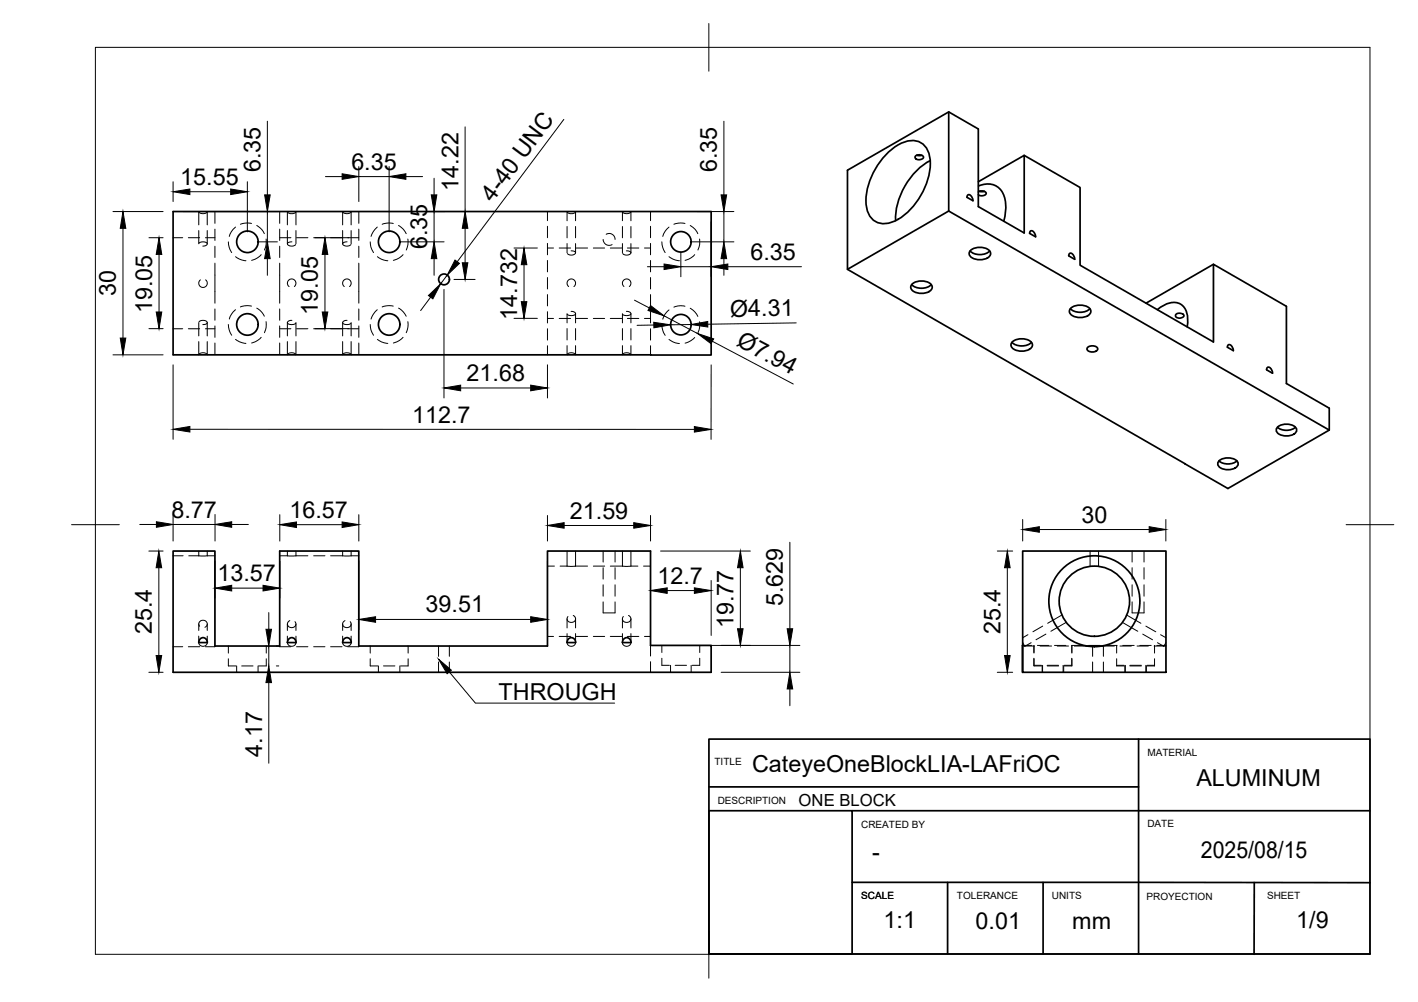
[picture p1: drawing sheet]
<svg xmlns="http://www.w3.org/2000/svg" width="297mm" height="210mm" viewBox="0 0 297 210" stroke-linecap="round" stroke-linejoin="round" font-family="sans-serif">
<!-- layer: Hidden -->
<g fill="none" stroke="#000" stroke-width=".21">
<path d="M36.3 49.8h2M39.5 49.8h2.3M41.6 47.1v-2.8a1.11 1.11 0 0 0 1.8 0v2.8M41.6 48.3v2.8M41.7 50.9l.6-.2h.7l.4 .2-.2 .5-.7 .2M42 58.6l-.3 .4v.5l.3 .5 .4 .2 .6-.1 .4-.5v-.5l-.3-.5M43 49.8h2M43.4 48.3v2.8M45 55.1v8.4M45 44.3v2.5M45 48v2.4M45 51.6v2.3"/>
<path d="M47.8 50.7l.2 1.1 .5 1.1M49.3 53.8l.9 .5 1.3 .3M49.3 47.6l-.1 .1a3.7 3.7 0 0 0-1.2 1.8M52.7 46.8l-.9-.1-1.4 .3M53.8 47.2l.2 .1a3.4 3.4 0 0 1 1.4 1.7M54.7 53.4l-.7 .6-1.3 .5M55.7 50.1h.1a3.8 3.8 0 0 1-.4 2.3M58.6 55.1v8.4M58.6 44.3v2.5M58.6 48v2.4M58.6 51.6v2.3M58.6 49.8h2.3"/>
<path d="M60.2 47.1v-2.8a1.13 1.13 0 0 0 1.8 0v2.8M60.2 48.3v2.8M61.2 50.7l-.8 .1-.2 .4 .7 .4 .6-.1 .4-.3M62 48.3v2.8M62.1 49.8h2.4M65.7 49.8h2.4M69.3 49.8h2.3M71.8 47.1v-2.8a1.11 1.11 0 0 0 1.8 0v2.8M71.8 48.3v2.8M72.7 50.7l-.8 .1-.1 .2v.2l.7 .4 .6-.1 .4-.3M72.8 49.8h2.4M73.6 48.3v2.8"/>
<path d="M75.2 55.1v8.4M75.2 44.3v2.5M75.2 48v2.4M75.2 51.6v2.3M77.6 50.7a3.7 3.7 0 0 0 .7 2.2M79 47.6l-.8 .9-.5 1M79.1 53.8l.8 .5 1.3 .3M82.4 46.8l-.9-.1-1.4 .3M83.5 47.2l.2 .1a3.7 3.7 0 0 1 1.4 1.7M84.4 53.4l-.7 .6-1.3 .5M85.4 50.1a3.8 3.8 0 0 1-.3 2.3M114.7 44.3v1.9"/>
<path d="M114.7 47.4v2.4M114.7 51v2.4M114.7 54.6v2.4M114.7 58.1v2.4M114.7 52h1.3M117.1 52h2.4M118.8 46.2v-1.9a1.11 1.11 0 0 0 1.8 0v1.9M118.8 47.4v2.4M118.8 51v2M119.6 52.5l.8 .2 .2 .2-.1 .2-.7 .3h-.5l-.4-.3M120.6 47.4v2.4M120.6 51v2"/>
<path d="M120.7 52h2.4M124.3 52h2.4M126.3 50.2a1.26 1.26 0 0 0 1.9 1M127 49.1a1.24 1.24 0 0 1 1.8 1.1M127.8 52h2.4M130.4 46.2v-1.9a1.11 1.11 0 0 0 1.8 0v1.9M130.4 47.4v2.4M130.4 51v2M131.2 52.5l.8 .2 .1 .4-.7 .3h-.4l-.6-.3M131.4 52h2.4M132.2 47.4v2.4M132.2 51v2"/>
<path d="M135 52h1.3M136.3 44.3v1.9M136.3 47.4v2.4M136.3 51v2.4M136.3 54.6v2.4M136.3 58.1v2.4M138.6 50.7l.2 1.1 .5 1.1M140.1 53.8l.9 .5 1.3 .3M140.1 47.6l-.1 .1a3.7 3.7 0 0 0-1.2 1.8M143.5 46.8l-.9-.1-1.4 .3M144.6 47.2l.2 .1a3.4 3.4 0 0 1 1.4 1.7M145.5 53.4l-.7 .6-1.3 .5"/>
<path d="M146.5 50.1h.1a3.8 3.8 0 0 1-.4 2.3M36.3 68.9h2M39.5 68.9h2.3M41.6 71.6v2.7a1.11 1.11 0 0 1 1.8 0v-2.7M41.6 67.6v2.8M41.7 67.4l.4-.2 .6-.1 .7 .4-.1 .3-.8 .2M43 68.9h2M43.4 67.6v2.8M45 64.7v2.4M45 68.3v2.4M45 71.9v2.4M47.8 68l.2 1.1 .5 1.1"/>
<path d="M49.3 71.1l.9 .5 1.3 .3M49.3 64.9l-.1 .1a3.9 3.9 0 0 0-1.2 1.8M52.7 64.1l-.9-.1-1.4 .3M53.8 64.6h.2a3.6 3.6 0 0 1 1.4 1.6M54.7 70.7l-.7 .6-1.3 .6M55.7 67.4h.1a3.8 3.8 0 0 1-.4 2.3M58.6 64.7v2.4M58.6 68.3v2.4M58.6 71.9v2.4M58.6 68.9h2.3M60.2 71.6v2.7a1.13 1.13 0 0 1 1.8 0v-2.7M60.2 67.6v2.8"/>
<path d="M60.6 60l-.4-.4v-.5l.3-.4 .5-.3 .5 .1 .4 .4 .1 .6-.3 .5M61.2 67.1l-.8 .2-.2 .3 .1 .2 .9 .2 .8-.3M62 67.6v2.8M62.1 68.9h2.4M65.7 68.9h2.4M69.3 68.9h2.3M71.8 71.6v2.7a1.11 1.11 0 0 1 1.8 0v-2.7M71.8 67.6v2.8M72.1 60l-.3-.4v-.6l.4-.4 .4-.2 .6 .2 .3 .4v.6l-.3 .4M72.7 67.1l-.8 .2-.1 .4 .8 .3 .6-.1 .3-.2M72.8 68.9h2.4M73.6 67.6v2.8"/>
<path d="M75.2 64.7v2.4M75.2 68.3v2.4M75.2 71.9v2.4M77.6 68a3.7 3.7 0 0 0 .7 2.2M79 64.9l-.8 .9-.5 1M79.1 71.1l.8 .5 1.3 .3M82.4 64.1l-.9-.1-1.4 .3M83.5 64.6l1 .8 .6 .8M84.4 70.7l-.7 .6-1.3 .6M85.4 67.4a3.8 3.8 0 0 1-.3 2.3M114.7 61.7v2.4M114.7 65.3v2.4"/>
<path d="M114.7 68.9v2.3M114.7 72.4v1.9M114.7 66.7h1.3M117.1 66.7h2.4M118.8 72.4v1.9a1.11 1.11 0 0 1 1.8 0v-1.9M118.8 65.7v1.9M118.8 68.8v2.4M119.1 60l-.3-.4v-.6l.4-.4 .4-.2 .6 .2 .3 .4v.6l-.3 .4M119.6 65.2l.8 .2 .1 .5-1 .2-.7-.3M120.6 65.7v1.9M120.6 68.8v2.4M120.7 66.7h2.4"/>
<path d="M124.3 66.7h2.4M127.8 66.7h2.4M130.4 72.4v1.9a1.11 1.11 0 0 1 1.8 0v-1.9M130.4 65.7v1.9M130.4 68.8v2.4M130.7 60l-.3-.4v-.5l.3-.4 .5-.3 .5 .1 .4 .5v.5l-.3 .5M131.2 65.2l.8 .2 .1 .5-1 .2-.7-.3M131.4 66.7h2.4M132.2 65.7v1.9M132.2 68.8v2.4M135 66.7h1.3M136.3 61.7v2.4"/>
<path d="M136.3 65.3v2.4M136.3 68.9v2.3M136.3 72.4v1.9M138.6 68a4 4 0 0 0 .7 2.2M140.1 71.1l1.4 .7 .8 .2M140.1 64.9l-.1 .1a3.7 3.7 0 0 0-1.2 1.9M143.5 64.1h-1.5l-.8 .2M144.6 64.6l.2 .1a3.6 3.6 0 0 1 1.4 1.6M145.5 70.7l-.7 .6-1.3 .6M146.5 67.4l.1 .1a3.9 3.9 0 0 1-.4 2.2M36.3 116.4h2.1M39.5 116.4h2.1"/>
<path d="M41.6 116.4h1.8M41.6 115.4v1M43.4 115.4v1M43.4 116.4h1.6M58.6 116.4h1.6M60.2 116.4h1.8M60.2 115.4v1M62 115.4v1M62 116.4h2.5M65.7 116.4h2.4M69.3 116.4h2.5M71.8 116.4h1.8"/>
<path d="M71.8 115.4v1M73.6 115.4v1M73.6 116.4h1.6M114.7 118.6h1.4M117.3 118.6h1.5M118.8 118.6h1.8M118.8 115.4v3.2M120.6 115.4v3.2M120.6 118.6h2.5M124.3 118.6h2.4M126.3 115.4v2.3M126.3 118.9v2.4"/>
<path d="M127.8 118.6h2.6M128.8 115.4v2.3M128.8 118.9v2.4M130.4 118.6h1.8M130.4 115.4v3.2M132.2 115.4v3.2M132.2 118.6h1.4M134.8 118.6h1.5M228.3 115.4v3.3M230.1 115.4v3.3M237.2 115.4v2.3M237.2 118.9v2.4"/>
<path d="M239.6 115.4v2.3M239.6 118.9v2.4M36.3 135.5h2M39.5 135.5h2.3M41.6 133.3v1.3a.9 .9 0 0 0 .9 .8 .9 .9 0 0 0 .9-.8v-1.3M41.6 130.7v1.4M41.8 131.2l-.2-.4 .2-.5 .5-.3h.5l.3 .1 .3 .5v.4l-.5 .4M43.4 130.7v1.4M45 135.3v.2h-2M47.8 138v1.5h1.6M47.8 135.3v1.5M49.6 139.5v1.3"/>
<path d="M50.6 139.5h2.4M54.1 139.5v1.3M55.8 138v1.5h-1.6M55.8 135.3v1.5M58.6 135.3v.2h2.3M60.2 133.3v1.3a.91 .91 0 0 0 .9 .8 .91 .91 0 0 0 .9-.8v-1.3M60.2 130.7v1.4M60.7 130l-.4 .3-.1 .5 .1 .3 .6 .4 .5-.1 .5-.3 .1-.4-.2-.5M62 130.7v1.4M62.1 135.5h2.4M65.7 135.5h2.4M69.3 135.5h2.3"/>
<path d="M71.8 133.3v1.3a.9 .9 0 0 0 .9 .8 .9 .9 0 0 0 .9-.8v-1.3M71.8 130.7v1.4M72.3 130l-.4 .4-.1 .4 .2 .5 .5 .2 .5-.1 .4-.2 .2-.6-.2-.4M73.6 130.7v1.4M75.2 135.3v.2h-2.4M77.6 138v1.5h1.5M77.6 135.3v1.5M79.3 139.5v1.3M80.3 139.5h2.4M83.8 139.5v1.3M85.5 138v1.5h-1.6M85.5 135.3v1.5"/>
<path d="M91.9 135.3v2.2M91.9 138.7v2.1M94.1 135.3v2.2M94.1 138.7v2.1M114.7 133.3h1.3M117.1 133.3h2.4M118.8 132.7v1.9a.9 .9 0 0 0 .9 .8 .9 .9 0 0 0 .9-.8v-1.9M118.8 129.6v1.9M120.1 128.9l.3 .3 .2 .5-.2 .4-.6 .3-.5-.1-.3-.2-.2-.6 .2-.3M120.6 129.6v1.9M120.7 133.3h2.4M124.3 133.3h2.4"/>
<path d="M126.3 126.1v2.3h2.5v-2.3M126.3 122.5v2.4M127.8 133.3h2.4M128.8 122.5v2.4M130.4 132.7v1.9a.9 .9 0 0 0 .9 .8 .9 .9 0 0 0 .9-.8v-1.9M130.4 129.6v1.9M131.4 133.3h2.4M131.7 128.9l.3 .3 .2 .5-.3 .5-.5 .2h-.4l-.4-.3-.2-.6 .2-.3M132.2 129.6v1.9M135 133.3h1.3M136.3 135.2v2.2M136.3 138.6v2.2"/>
<path d="M138.6 137.9v1.5h1.6M138.6 135.2v1.5M140.5 139.4v1.4M141.4 139.4h2.4M144.8 139.4v1.4M146.6 137.9v1.5h-1.6M146.6 135.2v1.5M214.2 134.6l.5 .8 1.3-.8M214.2 135.2h1.9M214.2 135.3h2.5M215.3 133l-1.1 .6M216.6 137.9v1.6h1.6"/>
<path d="M216.6 139.4h1.6M216.6 135.2v1.6M217.3 135.2h2.4M217.9 135.3h2.4M218.3 139.5v1.3M218.4 139.4v1.4M218.4 131.2l-2 1.1M219.1 132.8l-2.1 1.2M219.4 139.4h2.3M219.4 139.5h2.4M220.9 135.2h2.4M221.5 135.3h2.3"/>
<path d="M222.4 128.8l-2.9 1.8M222.7 139.4v1.4M222.8 139.5v1.3M223.3 130.4l-3.2 1.8M224.5 135.2h2.3M224.5 137.9v1.5h-1.6M224.5 135.2v1.5M224.5 138v1.5h-1.6M224.5 135.3v1.5M225 135.3h2.5M228 135.2h2.4M228.9 135.3v2.2"/>
<path d="M228.9 138.7v2.1M230.9 135.3h2.5M231.1 135.3v2.2M231.1 138.7v2.1M231.6 135.2h2.4M233.9 138v1.5h1.6M233.9 139.4h1.6M233.9 135.2v1.6M234.6 135.3h2.4M235.1 130.4l3.2 1.8M235.2 135.2h2.4M235.6 139.5v1.3"/>
<path d="M235.7 139.4v1.4M236 128.8l3 1.8M236.7 139.5h2.4M236.7 139.4h2.4M237.2 126.1v2.3h2.4v-2.3M237.2 122.5v2.4M238.2 135.3h2.4M238.8 135.2h2.4M239.4 132.8l2 1.2M239.6 122.5v2.4M240 131.2l2.1 1.1M240 139.4v1.4"/>
<path d="M240.1 139.5v1.3M240.3 139.4h1.6M241.8 135.3h2.4M241.9 138v1.5h-1.6M241.9 135.2v1.6M242.3 135.2h1.9M243.1 133l1.1 .6M244.2 134.6l-.4 .8-1.3-.8"/>
</g>
<!-- layer: Visible -->
<g fill="none" stroke="#000" stroke-width=".36">
<path d="M185.5 32.5a8 8 0 0 1 6.3-3 3.9 3.9 0 0 1 3 3.7 14.3 14.3 0 0 1-7.7 13.2 3.8 3.8 0 0 1-5.6-3.3 14.3 14.3 0 0 1 4-10.6zM191.8 32.6h.1a1.01 1.01 0 0 1 1.5 .4 .99 .99 0 0 1-1.7-.2zM192 32.5h1.1M194.9 33.7a14.6 14.6 0 0 0-7.3 12.5M198.7 23.4v20.8M204.9 38.1l9.6-5.6v16.3l-9.6-5.5v-16.3l-6.2-3.6-21.2 12.3v20.7l21.2-12.2M205 39a3.8 3.8 0 0 1 5.6 2.9 9.7 9.7 0 0 1-.3 4.4M214.5 32.5l11.8 6.8v16.3l27.9 16v-16.2l15.3 8.8v16.1l8.9 5.2v4.6l-21.2 12.2-9-5.2M36.3 44.3h112.7v30.1l-112.7-.1zM177.5 56.4l70.7 40.7M191 59.6a3.2 3.2 0 0 0 4.1 0M191.1 59.5a3.1 3.1 0 0 1 4.1 .3 1.41 1.41 0 0 1-1.6 1.6 2.7 2.7 0 0 1-2.8-.9v-.7z"/>
<path d="M198.7 44.2l79.7 45.9M202.7 40.8a1.04 1.04 0 0 1 1.1 1.2l-1.2-.7zM203.2 52.6a3.2 3.2 0 0 0 4.1 0M203.3 52.5a3.1 3.1 0 0 1 4.1 .3 1.41 1.41 0 0 1-1.6 1.6 2.7 2.7 0 0 1-2.7-1v-.6zM204.9 40.2a1 1 0 0 1 1.7 .4 1.25 1.25 0 0 1-1.7 .2M205.2 40.1h1M215.7 48.9l.2-.5a1.04 1.04 0 0 1 1 1.2l-1.2-.7M224.1 53.1a1.04 1.04 0 0 1 1 1.2l-1.2-.7zM254.2 55.4l-14.1 8.1M212 71.7a3.2 3.2 0 0 0 4.1 0M212.1 71.6a3.1 3.1 0 0 1 4.1 .3 1.41 1.41 0 0 1-1.6 1.6 2.7 2.7 0 0 1-2.8-.9v-.7zM224.2 64.7a3.2 3.2 0 0 0 4.1 0"/>
<path d="M224.3 64.6a3.1 3.1 0 0 1 4.1 .3 1.41 1.41 0 0 1-1.6 1.6 2.7 2.7 0 0 1-2.7-1v-.6zM227.8 72.8a1.42 1.42 0 0 1 2.2 .3 1.32 1.32 0 0 1-2.3 0zM242.4 64.9a4.4 4.4 0 0 1 4.9-1.2 4.4 4.4 0 0 1 1.4 4.8M246.3 65.9a1.04 1.04 0 0 1 1.7 .3l-.2 .3a.94 .94 0 0 1-1.5-.5zM257.3 72.2a1.04 1.04 0 0 1 1.1 1.3l-1.3-.8zM265.5 77a1.04 1.04 0 0 1 1.1 1.2l-1.3-.8zM248.2 97.1v.1M255.3 96.6a3 3 0 0 1 3.8 0 .89 .89 0 0 1-.4 1.4 2.8 2.8 0 0 1-3.6-.7zM255.3 96.5a3.1 3.1 0 0 0 3.8 0M267.6 89.5a3 3 0 0 1 3.8 0 .89 .89 0 0 1-.4 1.5 2.8 2.8 0 0 1-3.6-.7zM267.6 89.5a3.1 3.1 0 0 0 3.8 0M36.3 115.4h8.7v19.9h13.6v-19.9h16.6v19.9h39.5v-19.9h21.6v19.8h12.7v5.6h-112.7z"/>
<path d="M214.2 115.4h30v25.4h-30zM41.9 133.9a.89 .89 0 0 1 1-.2 .89 .89 0 0 1 .5 .9h-1.8zM60.2 134.6a.91 .91 0 0 1 .9-1 .91 .91 0 0 1 .9 1h-1.8M72 133.9a.89 .89 0 0 1 1.1-.2 .89 .89 0 0 1 .5 .9h-1.8zM120.6 134.6a.91 .91 0 0 0-.9-1 .91 .91 0 0 0-.9 1h1.8M130.7 133.9a.89 .89 0 0 1 1-.2 .89 .89 0 0 1 .5 .9h-1.8zM214.2 135.2v5.6M227.5 135.3h3.4"/>
<circle cx="51.8" cy="50.7" r="2.25"/>
<circle cx="81.5" cy="50.7" r="2.25"/>
<circle cx="93" cy="58.5" r="1.13"/>
<circle cx="142.6" cy="50.7" r="2.15"/>
<circle cx="51.8" cy="68" r="2.25"/>
<circle cx="81.5" cy="68" r="2.25"/>
<circle cx="142.6" cy="68" r="2.15"/>
<circle cx="229.2" cy="125.9" r="9.5"/>
<circle cx="229.2" cy="125.9" r="7.4"/>
</g>
<!-- layer: BORDER -->
<path d="M20 9.9h267v190h-267zM148.5 4.9v10M15 109.9h10M282 109.9h10M148.5 194.9v10" fill="none" stroke="#000" stroke-width=".21"/>
<!-- layer: TITLEBLOCK -->
<path d="M148.5 154.8h138.5v45h-138.5zM238.5 154.8v45M148.5 169.8h30v30h-30zM148.5 164.8h90M178.5 169.8h108.5M178.5 184.8l108.5 .1M198.5 184.8v15M218.5 184.8v15M262.7 184.9v15" fill="none" stroke="#000" stroke-width=".36"/>
<!-- layer: FD_Dimensions -->
<g fill="none" stroke="#000" stroke-width=".21">
<path d="M36.3 38.1v4.1M51.8 38.1v10.5M56 25.4v15.4M68.2 37h3.5M75.2 34.9v7.3M75.2 37h6.3M81.5 34.9v13.7M85 37h3.5M90.9 37.3v3.5M97.4 26.6v17.7M118.1 25l-22.3 29.8M151.6 25.4v15.4"/>
<path d="M23.7 44.3h10.5M25.8 47.8v23M31.2 49.8h3M33.3 53.3v12.1M38.4 44.3h19.7M39.8 40.2h8.5M53.9 50.7h4.2M56 44.3v6.4M56 54.2v3.5M66 49.8h7.1M68.1 53.3v12.1M83.6 50.7h9.4"/>
<path d="M89.3 44.3h3.7M90.9 44.3v6.4M90.9 54.2v3.5M93.7 57.6l-1.4 1.9M95.1 58.5h4.4M97.4 47.8v7.2M107.7 52h4.9M109.8 55.4v7.8M135.6 55.9h3.5M142.6 52.8v5.2M142.6 55.9h6.4M144.7 50.7h9"/>
<path d="M146 44.3h7.7M149 46.4v11.6M151.6 44.3v6.4M151.6 54.2v3.5M152.5 55.9h15.4M23.7 74.3h10.5M31.2 68.8h3M36.3 76.4v15.6M66 68.8h7.1M90.2 62.2l-2.1 2.9M93 60.6v22.8M107.7 66.7h4.9"/>
<path d="M114.7 76.4v7M132.9 62.9l3.1 1.6M137 68.1h-3.5M139.1 66.2l7 3.7M144.8 68h-4.3M149 76.4l-.1 15.6M149.2 71.5l17 8.9M166.8 67.6l-18.5 .3M39.8 89.9l105.7 .1M96.5 81.3h14.7M29.3 109.9h3.5M31.2 115.4h3"/>
<path d="M33.3 118.9v18.4M36.3 107.8v5.5M36.3 109.9h8.7M45 107.8v5.5M45 117.5v7.8M48.5 109.9h3.5M58.6 107.8v5.5M58.6 117.5v7.8M62.1 109.9h9.6M75.2 107.8v5.5M75.2 117.5v14.4M114.7 108v5.3"/>
<path d="M114.7 117.5v14.4M118.2 110.1h14.6M136.3 108v5.3M136.3 117.5v8.3M138.4 115.4h18.8M155.1 118.9v12.8M165.5 113.6v18.1M208.9 115.4h3.2M211 118.9v18.4M214.2 108.8v4.5M217.7 110.9h23M244.2 108.8v4.5"/>
<path d="M48.5 123.2h6.6M56.3 128.3v3.5M56.3 135.3v4.2M57.9 139.5h.5M57.9 135.3h.5M78.7 129.8h32.5M138.4 135.2h29.2M139.8 123.7h5.7M149 121.6v11.5M165.5 135.2v5.6M31.2 140.8h3M56.3 143v16.9"/>
<path d="M151.1 140.8h16.5M165.5 144.3v3.5M208.9 140.8h3.2"/>
</g>
<g fill="#000" stroke="#000" stroke-width=".21">
<path d="M36.3 40.2l3.5-.6v1.2zM48.3 39.6l3.5 .6-3.5 .6zM71.7 36.4l3.5 .6-3.5 .6zM81.5 37l3.5-.6v1.2zM25.8 44.3l.6 3.5h-1.2zM33.3 49.8l.6 3.5h-1.2zM56 50.7l.6 3.5h-1.2zM55.4 40.8h1.2l-.6 3.5zM68.1 49.8l.6 3.5h-1.2zM90.9 50.7l.6 3.5h-1.2zM90.3 40.8h1.2l-.6 3.5zM95.3 54.5l.9 .7-2.5 2.4z"/>
<path d="M96.8 55h1.2l-.6 3.5zM97.4 44.3l.6 3.5h-1.2zM109.8 52l.6 3.4h-1.2zM139.1 55.3l3.5 .6-3.5 .6zM151.6 50.7l.6 3.5h-1.2zM151 40.8h1.2l-.6 3.5zM149 55.9l3.5-.6v1.2zM25.2 70.8h1.2l-.6 3.5zM32.7 65.4h1.2l-.6 3.4zM67.5 65.4h1.2l-.6 3.4zM89.7 61.9l2.6-2.4-1.6 3.1zM109.2 63.2h1.2l-.6 3.5z"/>
<path d="M136.3 64l2.8 2.2-3.4-1.2zM136.9 67.5l3.6 .5-3.5 .7zM144.8 68l3.5-.7v1.2zM146.1 69.9l3.4 1.1-.6 1zM36.3 89.9l3.5-.6v1.2zM93 81.3l3.5-.6v1.2zM111.2 80.7l3.5 .6-3.5 .6zM145.5 89.4l3.4 .6-3.4 .5zM33.3 115.4l.6 3.5h-1.2zM32.8 109.3l3.5 .6-3.5 .6zM45 109.9l3.5-.6v1.2zM58.6 109.9l3.5-.6v1.2z"/>
<path d="M71.7 109.3l3.5 .6-3.5 .6zM114.7 110.1l3.5-.6v1.2zM132.8 109.5l3.5 .6-3.5 .6zM155.1 115.4l.6 3.5h-1.2zM211 115.4l.6 3.5h-1.2zM214.2 110.9l3.5-.6v1.2zM240.7 110.3l3.5 .6-3.5 .6zM32.7 137.3h1.2l-.6 3.5zM45 123.2l3.5-.6v1.2zM55.1 122.6l3.5 .6-3.5 .6zM55.7 131.8h1.2l-.6 3.5zM75.2 129.8l3.5-.6v1.2z"/>
<path d="M111.2 129.2l3.5 .6-3.5 .6zM136.3 123.7l3.5-.6v1.2zM145.5 123.1l3.5 .6-3.5 .6zM154.5 131.7h1.2l-.6 3.5zM164.9 131.7h1.2l-.6 3.5zM210.4 137.3h1.2l-.6 3.5zM56.3 139.5l.6 3.5h-1.2zM165.5 140.8l.6 3.5h-1.2z"/>
</g>
<!-- layer: Hole Notes -->
<path d="M91.9 138.1l2.7 2.3-.9 .7z" fill="#000" stroke="#000" stroke-width=".21"/>
<path d="M94.1 140.8l5.5 6.5h29.2" fill="none" stroke="#000" stroke-width=".21"/>
<g font-size="4.9">
<text x="73.6" y="35.5">6.35</text>
<text x="37.8" y="38.7">15.55</text>
<text x="54.5" y="36.1" transform="rotate(-90 54.5 36.1)">6.35</text>
<text x="96" y="40" transform="rotate(-90 96 40)">14.22</text>
<text x="150.2" y="36.1" transform="rotate(-90 150.2 36.1)">6.35</text>
<text x="103.2" y="42.5" transform="rotate(-53 103.2 42.5)">4-40 UNC</text>
<text x="89.5" y="52.3" transform="rotate(-90 89.5 52.3)">6.35</text>
<text x="157.2" y="54.4">6.35</text>
<text x="24.3" y="62" transform="rotate(-90 24.3 62)">30</text>
<text x="31.9" y="65.6" transform="rotate(-90 31.9 65.6)">19.05</text>
<text x="66.6" y="65.9" transform="rotate(-90 66.6 65.9)">19.05</text>
<text x="108.3" y="66.9" transform="rotate(-90 108.3 66.9)">14.732</text>
<text x="153" y="66.3" transform="rotate(-1 153 66.3)">Ø4.31</text>
<text x="154.1" y="72.3" transform="rotate(28 154.1 72.3)">Ø7.94</text>
<text x="97.7" y="79.8">21.68</text>
<text x="86.3" y="88.5">112.7</text>
<text x="35.9" y="108.4">8.77</text>
<text x="60.6" y="108.5">16.57</text>
<text x="119.4" y="108.6">21.59</text>
<text x="226.5" y="109.5">30</text>
<text x="45.6" y="121.7">13.57</text>
<text x="137.7" y="122.3">12.7</text>
<text x="89.2" y="128.3">39.51</text>
<text x="153.6" y="131.6" transform="rotate(-90 153.6 131.6)">19.77</text>
<text x="164" y="127" transform="rotate(-90 164 127)">5.629</text>
<text x="31.8" y="132.8" transform="rotate(-90 31.8 132.8)">25.4</text>
<text x="209.5" y="132.8" transform="rotate(-90 209.5 132.8)">25.4</text>
<text x="104.4" y="146.6">THROUGH</text>
<text x="54.9" y="158.6" transform="rotate(-90 54.9 158.6)">4.17</text>
<text x="157.5" y="161.7">CateyeOneBlockLIA-LAFriOC</text>
<text x="250.6" y="164.8">ALUMINUM</text>
<text x="251.6" y="179.7">2025/08/15</text>
<text x="182.7" y="180.1">-</text>
<text x="185.1" y="194.4">1:1</text>
<text x="204.4" y="194.5">0.01</text>
<text x="224.6" y="194.6">mm</text>
<text x="271.5" y="194.5">1/9</text>
</g>
<text font-size="3.5" x="167.3" y="168.8">ONE BLOCK</text>
<g font-size="2.1">
<text x="149.7" y="160.2">TITLE</text>
<text x="240.3" y="158.3">MATERIAL</text>
<text x="150.3" y="168.4">DESCRIPTION</text>
<text x="180.4" y="173.4">CREATED BY</text>
<text x="240.3" y="173.3">DATE</text>
<text x="180.4" y="188.4">SCALE</text>
<text x="200.4" y="188.4">TOLERANCE</text>
<text x="220.3" y="188.4">UNITS</text>
<text x="240.2" y="188.5">PROYECTION</text>
<text x="265.4" y="188.4">SHEET</text>
</g>
</svg>
